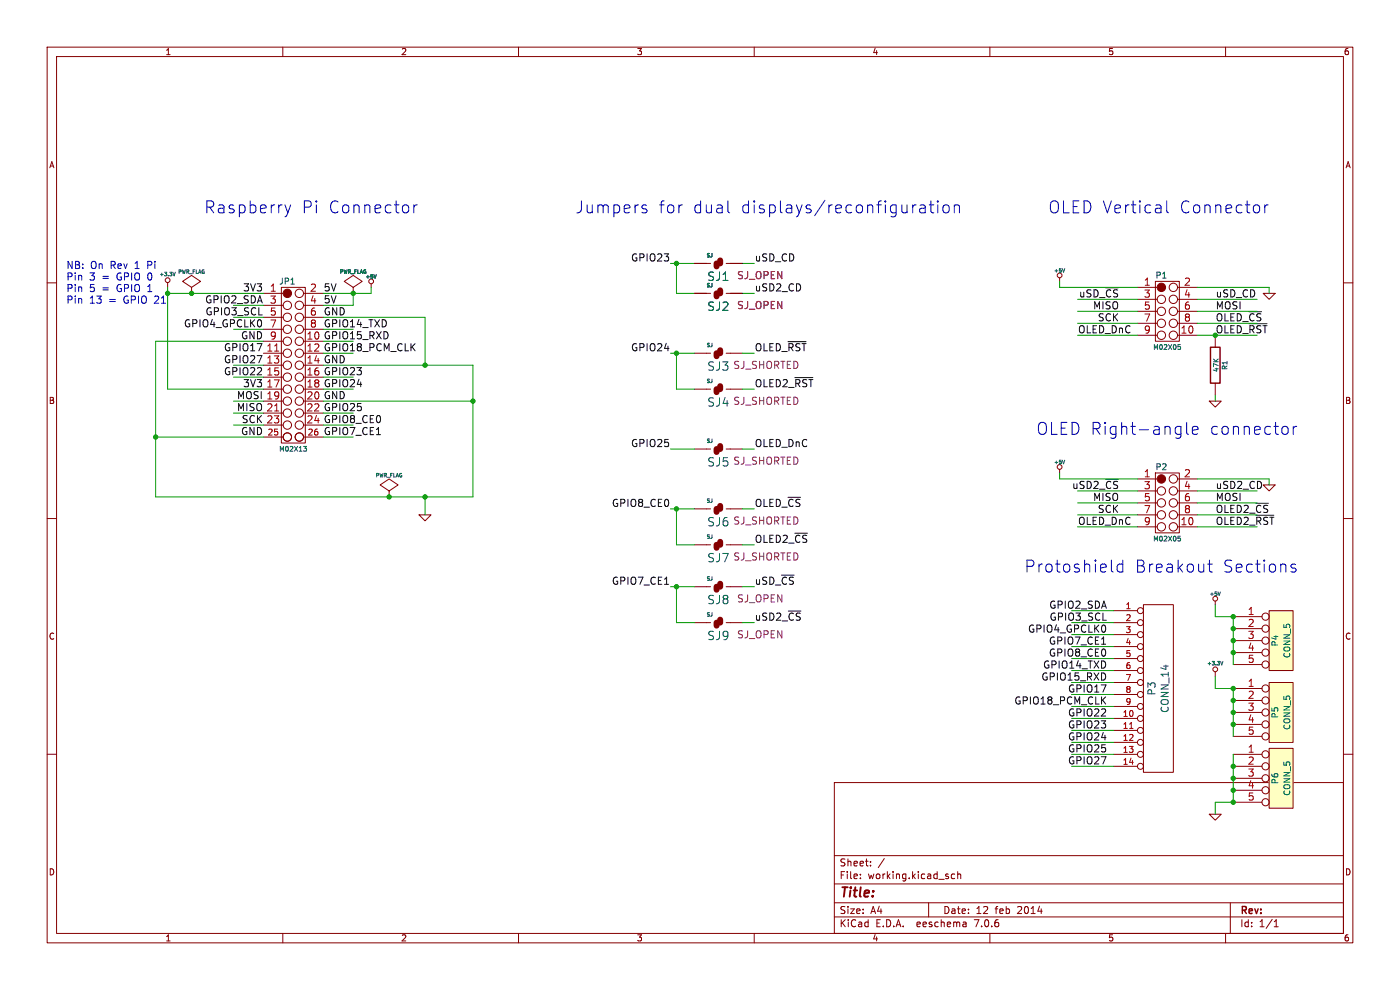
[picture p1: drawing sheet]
<svg xmlns="http://www.w3.org/2000/svg" width="297mm" height="210mm" viewBox="0 0 297 210" stroke-linecap="round" stroke-linejoin="round" font-family="sans-serif">
<g fill="none" stroke="#840000" stroke-width=".21">
<path d="M10 10h277v190h-277zM12 12h273v186h-273zM60 10v2M110 10v2M160 10v2M210 10v2M260 10v2M10 60h2M35.6 59.9v1.1M147.3 55.9h3.4M154.1 55.9h3.4M224.8 58.9v.8"/>
<path d="M245.1 59.7h5.1v12.7h-5.1zM285 60h2M40.6 61l1.9-1.3-1.9-1.3-1.9 1.3 1.9 1.3v1.2M40.6 62.2h.1M55.9 74.9h4.2M55.9 62.2h4.2M55.9 72.4h4.2M55.9 77.5h4.2M55.9 64.8h4.2M55.9 67.3h4.2M55.9 69.9h4.2M59.7 61h5.1v33h-5.1z"/>
<path d="M64.4 74.9h4.2M64.4 62.2h4.2M64.4 72.4h4.2M64.4 77.5h4.2M64.4 64.8h4.2M64.4 67.3h4.2M64.4 69.9h4.2M74.9 61l1.9-1.3-1.9-1.3-1.9 1.3 1.9 1.3v1.2M74.9 62.2h.1M78.7 60.2v.8M147.3 74.9h3.4M147.3 62.2h3.4"/>
<path d="M154.1 74.9h3.4M154.1 62.2h3.4M241.3 61h4.2M241.3 71.1h4.2M241.3 63.5h4.2M241.3 66h4.2M241.3 68.6h4.2M249.8 61h4.2M249.8 71.1h4.2M249.8 63.5h4.2M249.8 66h4.2M249.8 68.6h4.2"/>
<path d="M257.8 71.1v2.6M268 62.2h2.5l-1.3 1.3zM55.9 82.6h4.2M55.9 80h4.2M55.9 85.1h4.2M55.9 87.6h4.2M55.9 90.2h4.2M55.9 92.7h4.2M64.4 82.6h4.2M64.4 80h4.2M64.4 85.1h4.2M64.4 87.6h4.2"/>
<path d="M64.4 90.2h4.2M64.4 92.7h4.2M147.3 82.6h3.4M147.3 95.3h3.4M154.1 82.6h3.4M154.1 95.3h3.4M224.8 99.6v.7M256.5 85.1h2.6l-1.3 1.3zM257.8 81.3v2.5M10 110h2M82.5 104.1l2-1.2-2-1.3-1.9 1.3 1.9 1.2v1.3M82.5 105.4h.1"/>
<path d="M88.9 109.2h2.5l-1.2 1.3zM147.3 108h3.4M147.3 115.6h3.4M154.1 108h3.4M154.1 115.6h3.4M241.3 101.6h4.2M241.3 111.8h4.2M241.3 104.1h4.2M241.3 106.7h4.2M241.3 109.2h4.2M245.1 100.3h5.1v12.7h-5.1zM249.8 101.6h4.2"/>
<path d="M249.8 111.8h4.2M249.8 104.1h4.2M249.8 106.7h4.2M249.8 109.2h4.2M268 102.9h2.5l-1.3 1.2zM285 110h2M147.3 132.1h3.4M147.3 124.5h3.4M154.1 132.1h3.4M154.1 124.5h3.4M236.2 129.5h5.1M236.2 132.1h5.1"/>
<path d="M236.2 134.6h5.1M236.2 137.2h5.1M236.2 139.7h5.1M242.6 128.3h6.3v35.5h-6.3zM257.8 127.5v.8M261.6 130.8h6.1M261.6 133.4h6.1M261.6 135.9h6.1M261.6 138.4h6.1M269.2 129.5h5.1v12.7h-5.1zM10 160h2M236.2 152.4h5.1"/>
<path d="M236.2 154.9h5.1M236.2 157.5h5.1M236.2 142.2h5.1M236.2 144.8h5.1M236.2 147.3h5.1M236.2 149.9h5.1M257.8 142.5v1M261.6 141h6.1M261.6 146.1h6.1M261.6 148.6h6.1M261.6 151.1h6.1M261.6 153.7h6.1"/>
<path d="M261.6 156.2h6.1M269.2 144.8h5.1v12.7h-5.1zM269.2 158.8h5.1v12.7h-5.1zM285 160h2M177 166h108v32h-108zM236.2 160h5.1M236.2 162.6h5.1M256.5 172.7h2.6l-1.3 1.3zM261.6 160h6.1M261.6 162.6h6.1M261.6 165.1h6.1M261.6 167.6h6.1"/>
<path d="M261.6 170.2h6.1M60 198v2M110 198v2M160 198v2M177 194.5h108M177 191.5h108M177 187.5h108M177 181.5h108M182.5 186.3v.1M182.5 185.5v.1M184.7 183.6v.1M184.7 182.8v.1"/>
<path d="M187.6 182.1l-1.3 2M197 191.5v3M202.5 185.5l-.4-.1-.3 .3 .2 .6h.5M203.2 185.5l.2-.1 .3 .1 .1 .9M203.2 184.9v1.5M204.9 195.7l.1 .9M205 196.5l-.2 .1M205 196h-.2M210 198v2M260 198v2M261 191.5v6.5M270.3 196.6h.9"/>
<path d="M270.3 195.5l.4-.4v1.5"/>
<circle cx="35.6" cy="59.4" r=".51"/>
<circle cx="78.7" cy="59.7" r=".51"/>
<circle cx="224.8" cy="58.4" r=".51"/>
<circle cx="61" cy="72.4" r=".89"/>
<circle cx="61" cy="69.8" r=".89"/>
<circle cx="61" cy="67.3" r=".89"/>
<circle cx="61" cy="64.8" r=".89"/>
<circle cx="61" cy="77.5" r=".89"/>
<circle cx="61" cy="74.9" r=".89"/>
<circle cx="63.5" cy="67.3" r=".89"/>
<circle cx="63.5" cy="72.4" r=".89"/>
<circle cx="63.5" cy="62.2" r=".89"/>
<circle cx="63.5" cy="69.8" r=".89"/>
<circle cx="63.5" cy="77.5" r=".89"/>
<circle cx="63.5" cy="64.8" r=".89"/>
<circle cx="63.5" cy="74.9" r=".89"/>
<circle cx="246.4" cy="66" r=".89"/>
<circle cx="246.4" cy="71.1" r=".89"/>
<circle cx="246.4" cy="63.5" r=".89"/>
<circle cx="246.4" cy="68.6" r=".89"/>
<circle cx="248.9" cy="63.5" r=".89"/>
<circle cx="248.9" cy="71.1" r=".89"/>
<circle cx="248.9" cy="68.6" r=".89"/>
<circle cx="248.9" cy="66" r=".89"/>
<circle cx="248.9" cy="61" r=".89"/>
<circle cx="61" cy="80" r=".89"/>
<circle cx="61" cy="82.5" r=".89"/>
<circle cx="61" cy="92.7" r=".89"/>
<circle cx="61" cy="90.2" r=".89"/>
<circle cx="61" cy="87.6" r=".89"/>
<circle cx="61" cy="85.1" r=".89"/>
<circle cx="63.5" cy="90.2" r=".89"/>
<circle cx="63.5" cy="87.6" r=".89"/>
<circle cx="63.5" cy="82.5" r=".89"/>
<circle cx="63.5" cy="85.1" r=".89"/>
<circle cx="63.5" cy="80" r=".89"/>
<circle cx="63.5" cy="92.7" r=".89"/>
<circle cx="224.8" cy="99.1" r=".51"/>
<circle cx="246.4" cy="106.7" r=".89"/>
<circle cx="246.4" cy="109.2" r=".89"/>
<circle cx="246.4" cy="111.8" r=".89"/>
<circle cx="246.4" cy="104.1" r=".89"/>
<circle cx="248.9" cy="101.6" r=".89"/>
<circle cx="248.9" cy="111.8" r=".89"/>
<circle cx="248.9" cy="106.7" r=".89"/>
<circle cx="248.9" cy="109.2" r=".89"/>
<circle cx="248.9" cy="104.1" r=".89"/>
<circle cx="241.9" cy="137.2" r=".63"/>
<circle cx="241.9" cy="139.7" r=".63"/>
<circle cx="241.9" cy="129.5" r=".63"/>
<circle cx="241.9" cy="132.1" r=".63"/>
<circle cx="241.9" cy="134.6" r=".63"/>
<circle cx="257.8" cy="127" r=".51"/>
<circle cx="268.5" cy="138.4" r=".76"/>
<circle cx="268.5" cy="130.8" r=".76"/>
<circle cx="268.5" cy="133.3" r=".76"/>
<circle cx="268.5" cy="135.9" r=".76"/>
<circle cx="241.9" cy="154.9" r=".63"/>
<circle cx="241.9" cy="147.3" r=".63"/>
<circle cx="241.9" cy="152.4" r=".63"/>
<circle cx="241.9" cy="144.8" r=".63"/>
<circle cx="241.9" cy="149.9" r=".63"/>
<circle cx="241.9" cy="157.5" r=".63"/>
<circle cx="241.9" cy="142.2" r=".63"/>
<circle cx="257.8" cy="142" r=".51"/>
<circle cx="268.5" cy="156.2" r=".76"/>
<circle cx="268.5" cy="146" r=".76"/>
<circle cx="268.5" cy="141" r=".76"/>
<circle cx="268.5" cy="151.1" r=".76"/>
<circle cx="268.5" cy="153.7" r=".76"/>
<circle cx="268.5" cy="148.6" r=".76"/>
<circle cx="241.9" cy="162.6" r=".63"/>
<circle cx="241.9" cy="160" r=".63"/>
<circle cx="268.5" cy="160" r=".76"/>
<circle cx="268.5" cy="167.6" r=".76"/>
<circle cx="268.5" cy="162.6" r=".76"/>
<circle cx="268.5" cy="170.2" r=".76"/>
<circle cx="268.5" cy="165.1" r=".76"/>
</g>
<g fill="#840000" stroke="#840000" stroke-width=".21">
<circle cx="246.4" cy="61" r=".89"/>
<circle cx="246.4" cy="101.6" r=".89"/>
<circle cx="61" cy="62.2" r=".89"/>
</g>
<path d="M36.7 57.7l.2 .8 .3-.8M79.8 58.3l-.2 .7M225.9 57l-.3 .7M249.9 73.1h.5M250 73.5l.5 .2-.1 .4h-.4M64.4 94.7h.6l-.3 .4 .3 .1v.3l-.2 .2h-.2M225.9 97.6l-.3 .8M249.9 113.7h.5M250 114.1l.5 .2-.1 .4-.4 .1M258.9 125.6l-.3 .7M258.9 140.3l.3 .8 .2-.8" fill="none" stroke="#006464" stroke-width=".21"/>
<path d="M256.8 73.7h2v7.6h-2z" fill="none" stroke="#840000" stroke-width=".3"/>
<g fill="#ffffc2" stroke="#ffffc2" stroke-width=".21">
<path d="M269.2 129.5h5.1v12.7h-5.1z"/>
<path d="M269.2 144.8h5.1v12.7h-5.1z"/>
<path d="M269.2 158.8h5.1v12.7h-5.1z"/>
</g>
<g fill="none" stroke="#840000" stroke-width="1.3">
<path d="M152 55.9v.6M152.8 55.2v.7M152 62.2v.7M152 74.9v.7M152.8 61.6v.6M152.8 74.3v.6M152 82.6v.6M152 95.3v.6M152.8 81.9v.7M152.8 94.6v.7M152 108v.6M152 115.6v.6"/>
<path d="M152.8 107.3v.7M152.8 114.9v.7M152 124.5v.6M152 132.1v.6M152.8 123.8v.7M152.8 131.4v.7"/>
</g>
<path d="M58.3 74.5h.8M58.3 87.2h.8M239.6 154.5h.8" fill="none" stroke="#a90000" stroke-width=".21"/>
<path d="M167.2 72.5h3.8M265 68.7h3.8M79.9 92.2h.8M168.6 80.1h3.9M266.4 109.3h3.8" fill="none" stroke="#0f0f0f" stroke-width=".21"/>
<g fill="none" stroke="#0000c2" stroke-width=".21">
<path d="M60.5 43.5l.6 1.7M61.1 45.2l-.3 .6-.3 .2M61.7 43.5l-.6 1.7M87.8 43.5v1.7M88.5 43.5a.65 .65 0 0 0-.7 .4M136.5 43.5l.6 .1M136.5 44.3l.6 .1 .2 .4-.4 .4h-.5M154.4 42.6v2.2l.4 .4M195.2 43.6l.2-.1 .8 .1 .1 1.6M196.3 44.1l-.9 .1a.5 .5 0 0 0-.3 .5 .5 .5 0 0 0 .3 .5l.9-.2M197.1 43.5h1M197.5 42.6v2.2l.1 .2 .5 .2"/>
<path d="M198.9 42.6v.3M198.9 43.5v1.7M198.9 42.6l-.1 .1 .1 .2M198.9 42.6l.2 .1-.2 .2M200.2 43.7a.69 .69 0 0 1 .6-.3 .69 .69 0 0 1 .6 .5v.8a.69 .69 0 0 1-.7 .5 .69 .69 0 0 1-.7-.5zM202.5 43.7a.63 .63 0 0 1 1 .1v1.4M202.5 43.5v1.7M247.5 42.6v2.2l.4 .4M268.3 43.5v1.7M269 43.5a.65 .65 0 0 0-.7 .4M250.3 90.4l.2 .2M250.5 90.4v2.1l-.2 .4"/>
<path d="M250.5 92l-.2 .1M251.7 89.6v2.2l.4 .3M253 91.3l1.2-.2-.2-.5-.7-.2-.3 .4 .1 1.2 .2 .1 .7-.1M273 90.6l.3 .3v.8l-.3 .3M274.4 90.4v1.7M275.1 90.4a.65 .65 0 0 0-.7 .5M238.2 118.8v2.6M238.2 119.8l-.7-.1-.5 .4v.8l.2 .3 .3 .2 .7-.2M256.2 119.7h1M256.6 118.8v2.2l.1 .2 .5 .2M274.8 119.8l-.6-.1-.3 .3 .1 .4 .8 .2 .2 .3-.2 .3-.2 .2-.7-.2M235.9 121.2l.2 .2"/>
</g>
<g fill="none" stroke="#009600" stroke-width=".21">
<path d="M142.2 55.9h5.1M143.5 55.9v6.3h3.8M157.5 55.9h2.5M224.8 59.7v1.3h16.5M35.6 62.2h20.3M35.6 61v21.6h20.3M49.5 77.5h6.4M49.5 67.3h6.4M49.5 64.8h6.4M49.5 69.9h6.4M55.9 72.4h-22.9v33h67.3v-27.9h-31.7M68.6 67.3h21.6v10.2"/>
<path d="M68.6 74.9h6.3M68.6 72.4h6.3M68.6 69.9h6.3M74.9 62.2v2.6h-6.3M78.7 61v1.2h-10.1M142.2 74.9h5.1M143.5 74.9v7.7h3.8M157.5 62.2h2.5M157.5 74.9h2.5M228.6 63.5h12.7M228.6 66h12.7M228.6 71.1h12.7"/>
<path d="M228.6 68.6h12.7M254 61h15.2v1.2M254 63.5h12.7M254 66h12.7M254 71.1h12.7M254 68.6h12.7M33 92.7h22.9M49.5 85.1h6.4M49.5 90.2h6.4M49.5 87.6h6.4M49.5 80h6.4M68.6 85.1h31.7"/>
<path d="M68.6 90.2h6.3M68.6 87.6h6.3M68.6 80h6.3M68.6 82.6h6.3M68.6 92.7h6.3M142.2 95.3h5.1M157.5 82.6h2.5M157.5 95.3h2.5M257.8 83.8v1.3M90.2 105.4v3.8M142.2 108h5.1M143.5 108v7.6h3.8"/>
<path d="M157.5 108h2.5M157.5 115.6h2.5M224.8 100.3v1.3h16.5M228.6 111.8h12.7M228.6 109.2h12.7M228.6 104.1h12.7M228.6 106.7h12.7M254 111.8h12.7M254 109.2h12.7M254 101.6h15.2v1.3M254 104.1h12.7M254 106.7h12.7"/>
<path d="M142.2 124.5h5.1M143.5 124.5v7.6h3.8M157.5 124.5h2.5M157.5 132.1h2.5M227.3 129.5h8.9M227.3 134.6h8.9M227.3 137.2h8.9M227.3 132.1h8.9M227.3 139.7h8.9M257.8 128.3v2.5h3.8v10.2M227.3 147.3h8.9M227.3 149.9h8.9"/>
<path d="M227.3 152.4h8.9M227.3 144.8h8.9M227.3 142.2h8.9M227.3 157.5h8.9M227.3 154.9h8.9M257.8 143.5v2.6h3.8v10.1M227.3 160h8.9M227.3 162.6h8.9M261.6 160v10.2h-3.8v2.5"/>
</g>
<g fill="#009600" stroke="#009600" stroke-width=".21">
<circle cx="261.6" cy="133.4" r=".46"/>
<circle cx="261.6" cy="138.4" r=".46"/>
<circle cx="261.6" cy="135.9" r=".46"/>
<circle cx="261.6" cy="130.8" r=".46"/>
<circle cx="261.6" cy="153.7" r=".46"/>
<circle cx="261.6" cy="148.6" r=".46"/>
<circle cx="261.6" cy="151.1" r=".46"/>
<circle cx="261.6" cy="162.6" r=".46"/>
<circle cx="261.6" cy="165.1" r=".46"/>
<circle cx="261.6" cy="167.6" r=".46"/>
<circle cx="261.6" cy="170.2" r=".46"/>
<circle cx="261.6" cy="146.1" r=".46"/>
<circle cx="74.9" cy="62.2" r=".46"/>
<circle cx="90.2" cy="105.4" r=".46"/>
<circle cx="82.5" cy="105.4" r=".46"/>
<circle cx="143.5" cy="55.9" r=".46"/>
<circle cx="143.5" cy="74.9" r=".46"/>
<circle cx="33" cy="92.7" r=".46"/>
<circle cx="35.6" cy="62.2" r=".46"/>
<circle cx="40.6" cy="62.2" r=".46"/>
<circle cx="143.5" cy="108" r=".46"/>
<circle cx="143.5" cy="124.5" r=".46"/>
<circle cx="90.2" cy="77.5" r=".46"/>
<circle cx="100.3" cy="85.1" r=".46"/>
</g>
<g font-size="3.5" fill="#0000c2">
<text x="43.2" y="45.5">Raspberry</text>
<text x="63.8" y="45.5">Pi</text>
<text x="69.4" y="45.5">Connector</text>
<text x="121.9" y="45.5">Jumpers</text>
<text x="139.5" y="45.5">for</text>
<text x="146.7" y="45.5">dual</text>
<text x="156.8" y="45.5">displays/reconfiguration</text>
<text x="222.2" y="45.5">OLED Vertical</text>
<text x="250" y="45.5">Connector</text>
<text x="219.7" y="92.5">OLED Right-angle</text>
<text x="256.4" y="92.5">connector</text>
<text x="217.2" y="121.7">Protoshield</text>
<text x="240.6" y="121.7">Breakout</text>
<text x="259.2" y="121.7">Sections</text>
</g>
<text font-size="2.8" fill="#840000" x="178" y="190.9">Title:</text>
<g font-size="2.5" fill="#006464">
<text x="150" y="59.8">SJ1</text>
<text x="150" y="66.1">SJ2</text>
<text x="150" y="78.8">SJ3</text>
<text x="150" y="86.5">SJ4</text>
<text x="150" y="99.2">SJ5</text>
<text x="150" y="111.9">SJ6</text>
<text x="150" y="119.5">SJ7</text>
<text x="150" y="128.4">SJ8</text>
<text x="150" y="136">SJ9</text>
</g>
<g font-size="2.1" fill="#0000c2">
<text x="14" y="57.2">NB:</text>
<text x="14" y="59.6">Pin</text>
<text x="18.9" y="59.6">3</text>
<text x="19.1" y="57.2">On Rev</text>
<text x="21.7" y="59.6">=</text>
<text x="24.9" y="59.6">GPIO 0</text>
<text x="28.7" y="57.2">1</text>
<text x="31.5" y="57.2">Pi</text>
<text x="14" y="62.1">Pin</text>
<text x="14" y="64.5">Pin</text>
<text x="18.9" y="62.1">5</text>
<text x="18.9" y="64.5">13</text>
<text x="21.7" y="62.1">=</text>
<text x="23.1" y="64.5">=</text>
<text x="24.9" y="62.1">GPIO 1</text>
<text x="26.3" y="64.5">GPIO 21</text>
</g>
<g font-size="2.1" fill="#0f0f0f">
<text x="133.8" y="55.6">GPIO23</text>
<text x="160" y="55.6">uSD_CD</text>
<text x="43.5" y="64.5">GPIO2_SDA</text>
<text x="51.5" y="61.9">3V3</text>
<text x="68.6" y="64.5">5V</text>
<text x="68.6" y="61.9">5V</text>
<text x="160" y="61.9">uSD2_CD</text>
<text x="228.8" y="63.2">uSD_~{CS}</text>
<text x="231.8" y="65.7">MISO</text>
<text x="257.8" y="65.7">MOSI</text>
<text x="257.8" y="63.2">uSD_CD</text>
<text x="39" y="69.5">GPIO4_GPCLK0</text>
<text x="43.5" y="67">GPIO3_SCL</text>
<text x="68.6" y="69.5">GPIO14_TXD</text>
<text x="68.6" y="67">GND</text>
<text x="228.6" y="70.8">OLED_DnC</text>
<text x="232.8" y="68.3">SCK</text>
<text x="257.8" y="68.3">OLED_~{CS}</text>
<text x="47.5" y="77.2">GPIO27</text>
<text x="47.5" y="74.6">GPIO17</text>
<text x="51.1" y="72.1">GND 9</text>
<text x="65" y="72.1">10 GPIO15_RXD</text>
<text x="65" y="74.7">12 GPIO18_PCM_CLK</text>
<text x="65" y="77.2">14 GND</text>
<text x="133.8" y="74.6">GPIO24</text>
<text x="160" y="74.6">OLED_~{RST}</text>
<text x="47.5" y="79.7">GPIO22</text>
<text x="51.5" y="82.2">3V3</text>
<text x="65" y="79.8">16 GPIO23</text>
<text x="65" y="82.3">18 GPIO24</text>
<text x="160" y="82.2">OLED2_~{RST}</text>
<text x="50.2" y="84.8">MOSI 19</text>
<text x="50.2" y="87.3">MISO 21</text>
<text x="51.2" y="89.9">SCK 23</text>
<text x="65" y="84.8">20 GND</text>
<text x="65" y="87.4">22 GPIO25</text>
<text x="65" y="89.9">24 GPIO8_CE0</text>
<text x="51.1" y="92.4">GND</text>
<text x="68.6" y="92.4">GPIO7_CE1</text>
<text x="133.8" y="94.9">GPIO25</text>
<text x="160" y="94.9">OLED_DnC</text>
<text x="129.8" y="107.6">GPIO8_CE0</text>
<text x="160" y="107.6">OLED_~{CS}</text>
<text x="227.4" y="103.8">uSD2_~{CS}</text>
<text x="231.8" y="106.4">MISO</text>
<text x="257.8" y="106.4">MOSI</text>
<text x="257.8" y="103.8">uSD2_CD</text>
<text x="228.6" y="111.4">OLED_DnC</text>
<text x="232.8" y="108.9">SCK</text>
<text x="257.8" y="108.9">OLED2_~{CS}</text>
<text x="257.8" y="111.4">OLED2_~{RST}</text>
<text x="160" y="115.3">OLED2_~{CS}</text>
<text x="129.8" y="124.1">GPIO7_CE1</text>
<text x="160" y="124.1">uSD_~{CS}</text>
<text x="160" y="131.8">uSD2_~{CS}</text>
<text x="222.5" y="129.2">GPIO2_SDA</text>
<text x="222.6" y="131.8">GPIO3_SCL</text>
<text x="218" y="134.3">GPIO4_GPCLK0</text>
<text x="222.5" y="136.8">GPIO7_CE1</text>
<text x="221.2" y="141.9">GPIO14_TXD</text>
<text x="222.5" y="139.4">GPIO8_CE0</text>
<text x="215.1" y="149.5">GPIO18_PCM_CLK</text>
<text x="220.9" y="144.5">GPIO15_RXD</text>
<text x="226.5" y="147">GPIO17</text>
<text x="226.5" y="154.6">GPIO23</text>
<text x="226.5" y="152.1">GPIO22</text>
<text x="226.5" y="157.2">GPIO24</text>
<text x="226.5" y="159.7">GPIO25</text>
<text x="226.5" y="162.2">GPIO27</text>
</g>
<g font-size="2.1" fill="#840084">
<text x="156.3" y="59.4">SJ_OPEN</text>
<text x="156.3" y="65.8">SJ_OPEN</text>
<text x="155.5" y="78.5">SJ_SHORTED</text>
<text x="155.5" y="86.1">SJ_SHORTED</text>
<text x="155.5" y="98.8">SJ_SHORTED</text>
<text x="155.5" y="111.5">SJ_SHORTED</text>
<text x="155.5" y="119.1">SJ_SHORTED</text>
<text x="156.3" y="128">SJ_OPEN</text>
<text x="156.3" y="135.6">SJ_OPEN</text>
</g>
<g font-size="2.1" fill="#a90000">
<text x="57.2" y="62">1</text>
<text x="57.2" y="64.5">3</text>
<text x="65.7" y="62">2</text>
<text x="65.7" y="64.5">4</text>
<text x="242.6" y="60.7">1</text>
<text x="242.6" y="63.2">3</text>
<text x="242.6" y="65.8">5</text>
<text x="251.1" y="60.7">2</text>
<text x="251.1" y="63.2">4</text>
<text x="251.1" y="65.8">6</text>
<text x="57.2" y="67.1">5</text>
<text x="57.2" y="69.6">7</text>
<text x="65.7" y="67.1">6</text>
<text x="65.7" y="69.6">8</text>
<text x="242.6" y="68.3">7</text>
<text x="242.6" y="70.9">9</text>
<text x="250.4" y="70.9">10</text>
<text x="251.1" y="68.3">8</text>
<text x="56.4" y="74.7">11</text>
<text x="56.4" y="77.2">13</text>
<text x="56.4" y="79.8">15</text>
<text x="56.4" y="82.3">17</text>
<text x="242.6" y="101.3">1</text>
<text x="251.1" y="101.3">2</text>
<text x="242.6" y="103.9">3</text>
<text x="242.6" y="106.4">5</text>
<text x="251.1" y="103.9">4</text>
<text x="251.1" y="106.4">6</text>
<text x="242.6" y="109">7</text>
<text x="242.6" y="111.5">9</text>
<text x="250.4" y="111.5">10</text>
<text x="251.1" y="109">8</text>
<text x="264.6" y="130.6">1</text>
<text x="264.6" y="133.1">2</text>
<text x="264.6" y="135.6">3</text>
<text x="264.6" y="138.2">4</text>
<text x="264.6" y="140.7">5</text>
<text x="264.6" y="145.8">1</text>
<text x="264.6" y="148.3">2</text>
<text x="264.6" y="150.9">3</text>
<text x="264.6" y="153.4">4</text>
<text x="264.6" y="156">5</text>
<text x="264.6" y="159.8">1</text>
<text x="264.6" y="162.3">2</text>
<text x="264.6" y="164.8">3</text>
<text x="264.6" y="167.4">4</text>
<text x="264.6" y="169.9">5</text>
</g>
<text font-size="2.1" fill="#009600" x="257.8" y="70.8">OLED_~{RST}</text>
<g font-size="2.1" fill="#006464">
<text x="245.3" y="147.6" transform="rotate(-90 245.3 147.6)">P3</text>
<text x="248.1" y="151.3" transform="rotate(-90 248.1 151.3)">CONN_14</text>
</g>
<g font-size="2.1" fill="#840000">
<text x="178" y="184">Sheet:</text>
<text x="178" y="186.7">File:</text>
<text x="184.1" y="186.7">working.kicad_sch</text>
<text x="178" y="196.9">KiCad</text>
<text x="178" y="194.1">Size:</text>
<text x="184.7" y="194.1">A4</text>
<text x="185.7" y="196.9">E.D.A.</text>
<text x="194.6" y="196.9">eeschema</text>
<text x="200" y="194.1">Date:</text>
<text x="207" y="196.9">7.0.6</text>
<text x="207" y="194.1">12</text>
<text x="211.2" y="194.1">feb</text>
<text x="216" y="194.1">2014</text>
<text x="263" y="194.3">Rev:</text>
<text x="263" y="196.9">Id:</text>
<text x="267.1" y="196.9">1/1</text>
</g>
<g font-size="1.8" fill="#840000">
<text x="35" y="11.9">1</text>
<text x="85" y="11.9">2</text>
<text x="135" y="11.9">3</text>
<text x="185" y="11.9">4</text>
<text x="235" y="11.9">5</text>
<text x="285" y="11.9">6</text>
<text x="10.3" y="35.9">A</text>
<text x="285.3" y="35.9">A</text>
<text x="10.3" y="85.9">B</text>
<text x="285.3" y="85.9">B</text>
<text x="10.3" y="135.9">C</text>
<text x="285.3" y="135.9">C</text>
<text x="10.3" y="185.9">D</text>
<text x="285.3" y="185.9">D</text>
<text x="35" y="199.9">1</text>
<text x="85" y="199.9">2</text>
<text x="135" y="199.9">3</text>
<text x="185" y="199.9">4</text>
<text x="235" y="199.9">5</text>
<text x="285" y="199.9">6</text>
</g>
<g font-size="1.8" fill="#006464">
<text x="245" y="59.3">P1</text>
<text x="59.1" y="60.6">JP1</text>
<text x="245" y="99.9">P2</text>
<text x="271.4" y="137.2" transform="rotate(-90 271.4 137.2)">P4</text>
<text x="273.9" y="139.7" transform="rotate(-90 273.9 139.7)">CONN_5</text>
<text x="271.4" y="152.5" transform="rotate(-90 271.4 152.5)">P5</text>
<text x="273.9" y="155" transform="rotate(-90 273.9 155)">CONN_5</text>
<text x="271.4" y="166.4" transform="rotate(-90 271.4 166.4)">P6</text>
<text x="273.9" y="168.9" transform="rotate(-90 273.9 168.9)">CONN_5</text>
</g>
<g font-size="1.8" fill="#a90000">
<text x="56.7" y="92.5">25</text>
<text x="65.2" y="92.5">26</text>
<text x="238.7" y="129.3">1</text>
<text x="238.7" y="131.8">2</text>
<text x="238.7" y="134.4">3</text>
<text x="238.7" y="136.9">4</text>
<text x="238.7" y="139.4">5</text>
<text x="238.7" y="142">6</text>
<text x="238.7" y="144.5">7</text>
<text x="238.7" y="147.1">8</text>
<text x="238.7" y="149.6">9</text>
<text x="238.1" y="152.1">10</text>
<text x="238.1" y="154.7">11</text>
<text x="238.1" y="157.2">12</text>
<text x="238.1" y="159.8">13</text>
<text x="238.1" y="162.3">14</text>
</g>
<g font-size="1.4" fill="#006464">
<text x="244.5" y="74.4">M02X05</text>
<text x="258.7" y="79" transform="rotate(-90 258.7 79)">47K</text>
<text x="260.6" y="78.6" transform="rotate(-90 260.6 78.6)">R1</text>
<text x="59.1" y="96">M02X13</text>
<text x="244.5" y="115">M02X05</text>
</g>
<g font-size="1.1" fill="#006464">
<text x="33.7" y="58.8">+3.3V</text>
<text x="37.7" y="58.3">PWR_FLAG</text>
<text x="71.9" y="58.3">PWR_FLAG</text>
<text x="77.4" y="59.3">+5V</text>
<text x="149.8" y="54.8">SJ</text>
<text x="223.5" y="58">+5V</text>
<text x="149.8" y="61.1">SJ</text>
<text x="149.8" y="73.8">SJ</text>
<text x="149.8" y="81.5">SJ</text>
<text x="149.8" y="94.2">SJ</text>
<text x="79.6" y="101.4">PWR_FLAG</text>
<text x="223.5" y="98.7">+5V</text>
<text x="149.8" y="106.9">SJ</text>
<text x="149.8" y="114.5">SJ</text>
<text x="149.8" y="123.4">SJ</text>
<text x="149.8" y="131">SJ</text>
<text x="256.5" y="126.6">+5V</text>
<text x="256" y="141.3">+3.3V</text>
</g>
</svg>
